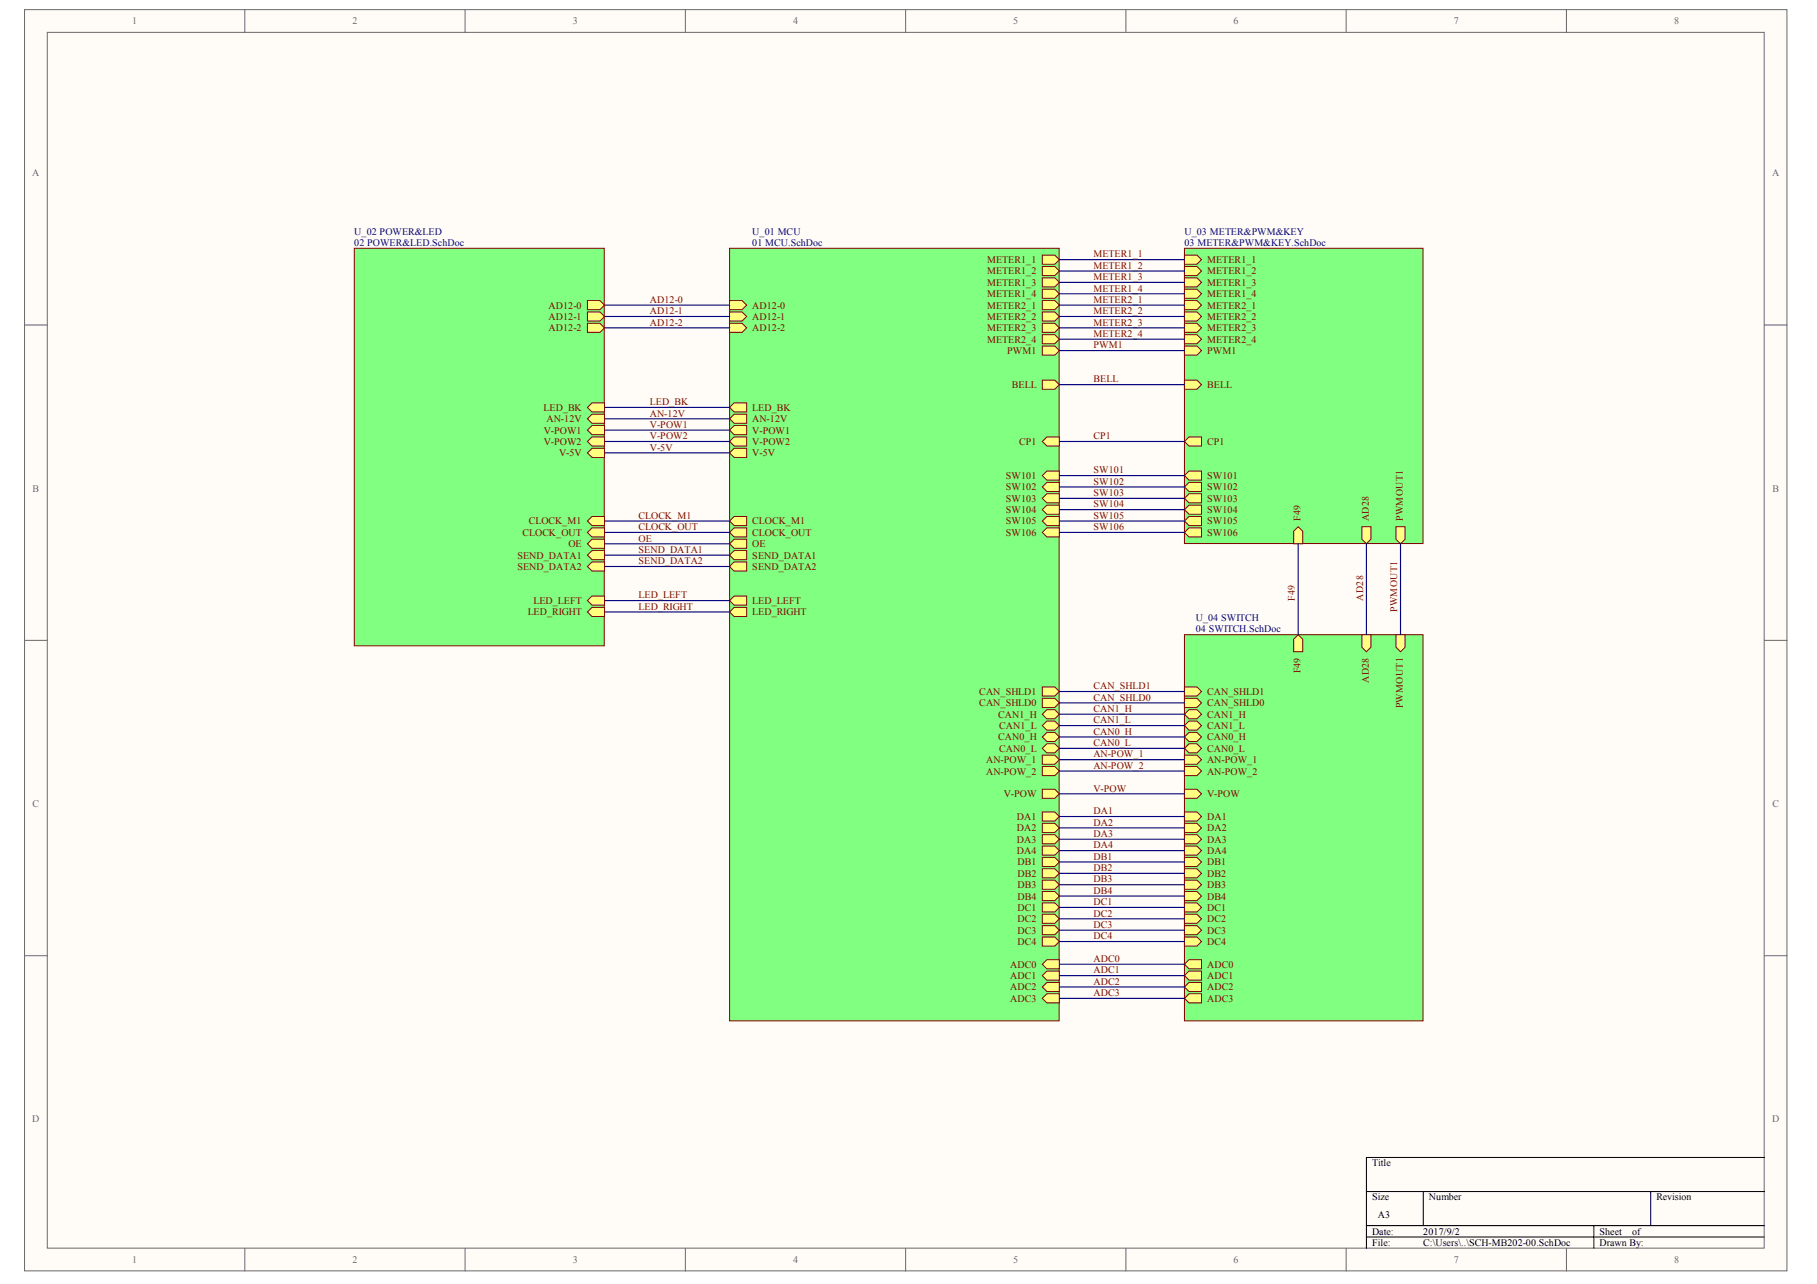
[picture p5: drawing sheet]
<svg xmlns="http://www.w3.org/2000/svg" width="297mm" height="210mm" viewBox="0 0 297 210" stroke-linecap="round" stroke-linejoin="round" font-family="sans-serif">
<g fill="#fffcf8" stroke="#696969" stroke-width=".16">
<path d="M4 1.6h288.1v206.2h-288.1z"/>
<path d="M7.7 5.3h280.7v198.7h-280.7z"/>
</g>
<g fill="none" stroke="#696969" stroke-width=".16">
<path d="M40 1.6v3.7M76 1.6v3.7M112 1.6v3.7M148 1.6v3.7M184.1 1.6v3.7M220.1 1.6v3.7M256.1 1.6v3.7M4 53.1h3.7M288.4 53.1h3.8M4 104.7h3.7M288.4 104.7h3.8M4 156.2h3.7"/>
<path d="M288.4 156.2h3.8M40 204.1v3.7M76 204.1v3.7M112 204.1v3.7M148 204.1v3.7M184.1 204.1v3.7M220.1 204.1v3.7M256.1 204.1v3.7"/>
</g>
<path d="M223.4 194.8h65M232.7 194.8v5.6M269.9 194.8v5.6M288.4 189.2h-65v14.9M223.4 200.4h65M223.4 202.2h65M260.6 200.4v3.7" fill="none" stroke="#000" stroke-width=".16"/>
<path d="M119.3 40.6h53.8v126.3h-53.8z" fill="#80ff80" stroke="#800000" stroke-width=".16"/>
<g fill="#ffff80" stroke="#800000" stroke-width=".16">
<path d="M170.4 41.7h2l.8 .7-.8 .8h-2z" fill-rule="evenodd"/>
<path d="M170.4 43.6h2l.8 .7-.8 .7h-2z" fill-rule="evenodd"/>
<path d="M170.4 45.4h2l.8 .8-.8 .7h-2z" fill-rule="evenodd"/>
<path d="M170.4 47.3h2l.8 .7-.8 .8h-2z" fill-rule="evenodd"/>
<path d="M170.4 49.1h2l.8 .8-.8 .7h-2z" fill-rule="evenodd"/>
<path d="M170.4 51h2l.8 .7-.8 .8h-2z" fill-rule="evenodd"/>
<path d="M170.4 52.9h2l.8 .7-.8 .7h-2z" fill-rule="evenodd"/>
<path d="M170.4 54.7h2l.8 .8-.8 .7h-2z" fill-rule="evenodd"/>
<path d="M170.4 77.7l.7-.7h2.1v1.5h-2.1z" fill-rule="evenodd"/>
<path d="M170.4 79.6l.7-.7h2.1v1.4h-2.1z" fill-rule="evenodd"/>
<path d="M170.4 81.5l.7-.8h2.1v1.5h-2.1z" fill-rule="evenodd"/>
<path d="M170.4 83.3l.7-.7h2.1v1.5h-2.1z" fill-rule="evenodd"/>
<path d="M170.4 72.2l.7-.8h2.1v1.5h-2.1z" fill-rule="evenodd"/>
<path d="M170.4 132.7h2l.8 .8-.8 .7h-2z" fill-rule="evenodd"/>
<path d="M170.4 134.6h2l.8 .7-.8 .8h-2z" fill-rule="evenodd"/>
<path d="M170.4 136.5h2l.8 .7-.8 .7h-2z" fill-rule="evenodd"/>
<path d="M170.4 138.3h2l.8 .8-.8 .7h-2z" fill-rule="evenodd"/>
<path d="M170.4 140.2h2l.8 .7-.8 .8h-2z" fill-rule="evenodd"/>
<path d="M170.4 142h2l.8 .8-.8 .7h-2z" fill-rule="evenodd"/>
<path d="M170.4 143.9h2l.8 .7-.8 .8h-2z" fill-rule="evenodd"/>
<path d="M170.4 145.7h2l.8 .8-.8 .7h-2z" fill-rule="evenodd"/>
<path d="M170.4 147.6h2l.8 .7-.8 .8h-2z" fill-rule="evenodd"/>
<path d="M170.4 149.5h2l.8 .7-.8 .7h-2z" fill-rule="evenodd"/>
<path d="M170.4 151.3h2l.8 .8-.8 .7h-2z" fill-rule="evenodd"/>
<path d="M170.4 153.2h2l.8 .7-.8 .8h-2z" fill-rule="evenodd"/>
<path d="M170.4 157.6l.7-.7h2.1v1.5h-2.1z" fill-rule="evenodd"/>
<path d="M170.4 159.5l.7-.8h2.1v1.5h-2.1z" fill-rule="evenodd"/>
<path d="M170.4 161.3l.7-.7h2.1v1.5h-2.1z" fill-rule="evenodd"/>
<path d="M170.4 163.2l.7-.7h2.1v1.4h-2.1z" fill-rule="evenodd"/>
<path d="M119.3 66.6l.7-.7h2.1v1.4h-2.1z" fill-rule="evenodd"/>
<path d="M170.4 56.6h2l.8 .7-.8 .8h-2z" fill-rule="evenodd"/>
<path d="M170.4 129h2l.8 .8-.8 .7h-2z" fill-rule="evenodd"/>
<path d="M170.4 123.4h2l.8 .8-.8 .7h-2z" fill-rule="evenodd"/>
<path d="M119.3 74l.7-.7h2.1v1.5h-2.1z" fill-rule="evenodd"/>
<path d="M170.4 112.3h2l.8 .7-.8 .8h-2z" fill-rule="evenodd"/>
<path d="M170.4 116.8l.7-.8h1.3l.8 .8-.8 .7h-1.3z" fill-rule="evenodd"/>
<path d="M170.4 118.6l.7-.7h1.3l.8 .7-.8 .8h-1.3z" fill-rule="evenodd"/>
<path d="M170.4 114.2h2l.8 .7-.8 .7h-2z" fill-rule="evenodd"/>
<path d="M170.4 120.5l.7-.8h1.3l.8 .8-.8 .7h-1.3z" fill-rule="evenodd"/>
<path d="M170.4 122.3l.7-.7h1.3l.8 .7-.8 .8h-1.3z" fill-rule="evenodd"/>
<path d="M119.3 70.3l.7-.7h2.1v1.5h-2.1z" fill-rule="evenodd"/>
<path d="M119.3 72.2l.7-.8h2.1v1.5h-2.1z" fill-rule="evenodd"/>
<path d="M119.3 51h2l.8 .7-.8 .8h-2z" fill-rule="evenodd"/>
<path d="M119.3 52.9h2l.8 .7-.8 .7h-2z" fill-rule="evenodd"/>
<path d="M119.3 68.5l.7-.8h2.1v1.5h-2.1z" fill-rule="evenodd"/>
<path d="M170.4 125.3h2l.8 .8-.8 .7h-2z" fill-rule="evenodd"/>
<path d="M119.3 49.1h2l.8 .8-.8 .7h-2z" fill-rule="evenodd"/>
<path d="M119.3 85.2l.7-.8h2.1v1.5h-2.1z" fill-rule="evenodd"/>
<path d="M119.3 87l.7-.7h2.1v1.5h-2.1z" fill-rule="evenodd"/>
<path d="M119.3 90.8l.7-.8h2.1v1.5h-2.1z" fill-rule="evenodd"/>
<path d="M119.3 88.9l.7-.7h2.1v1.4h-2.1z" fill-rule="evenodd"/>
<path d="M119.3 92.6l.7-.7h2.1v1.5h-2.1z" fill-rule="evenodd"/>
<path d="M170.4 62.1h2l.8 .8-.8 .7h-2z" fill-rule="evenodd"/>
<path d="M119.3 100l.7-.7h2.1v1.5h-2.1z" fill-rule="evenodd"/>
<path d="M119.3 98.2l.7-.8h2.1v1.5h-2.1z" fill-rule="evenodd"/>
<path d="M170.4 85.2l.7-.8h2.1v1.5h-2.1z" fill-rule="evenodd"/>
<path d="M170.4 87l.7-.7h2.1v1.5h-2.1z" fill-rule="evenodd"/>
</g>
<path d="M193.6 40.6h39v48.3h-39z" fill="#80ff80" stroke="#800000" stroke-width=".16"/>
<g fill="#ffff80" stroke="#800000" stroke-width=".16">
<path d="M193.6 41.7h2.1l.7 .7-.7 .8h-2.1z" fill-rule="evenodd"/>
<path d="M193.6 43.6h2.1l.7 .7-.7 .7h-2.1z" fill-rule="evenodd"/>
<path d="M193.6 45.4h2.1l.7 .8-.7 .7h-2.1z" fill-rule="evenodd"/>
<path d="M193.6 47.3h2.1l.7 .7-.7 .8h-2.1z" fill-rule="evenodd"/>
<path d="M193.6 49.1h2.1l.7 .8-.7 .7h-2.1z" fill-rule="evenodd"/>
<path d="M193.6 51h2.1l.7 .7-.7 .8h-2.1z" fill-rule="evenodd"/>
<path d="M193.6 52.9h2.1l.7 .7-.7 .7h-2.1z" fill-rule="evenodd"/>
<path d="M193.6 54.7h2.1l.7 .8-.7 .7h-2.1z" fill-rule="evenodd"/>
<path d="M193.6 77.7l.8-.7h2v1.5h-2z" fill-rule="evenodd"/>
<path d="M193.6 79.6l.8-.7h2v1.4h-2z" fill-rule="evenodd"/>
<path d="M193.6 81.5l.8-.8h2v1.5h-2z" fill-rule="evenodd"/>
<path d="M193.6 83.3l.8-.7h2v1.5h-2z" fill-rule="evenodd"/>
<path d="M193.6 56.6h2.1l.7 .7-.7 .8h-2.1z" fill-rule="evenodd"/>
<path d="M228.2 86.1h1.5v2.1l-.7 .7-.8-.7z" fill-rule="evenodd"/>
<path d="M222.6 86.1h1.5v2.1l-.7 .7-.8-.7z" fill-rule="evenodd"/>
<path d="M193.6 72.2l.8-.8h2v1.5h-2z" fill-rule="evenodd"/>
<path d="M211.5 86.8l.7-.7 .8 .7v2.1h-1.5z" fill-rule="evenodd"/>
<path d="M193.6 62.1h2.1l.7 .8-.7 .7h-2.1z" fill-rule="evenodd"/>
<path d="M193.6 85.2l.8-.8h2v1.5h-2z" fill-rule="evenodd"/>
<path d="M193.6 87l.8-.7h2v1.5h-2z" fill-rule="evenodd"/>
</g>
<path d="M193.6 103.8h39v63.1h-39z" fill="#80ff80" stroke="#800000" stroke-width=".16"/>
<g fill="#ffff80" stroke="#800000" stroke-width=".16">
<path d="M211.5 104.5l.7-.7 .8 .7v2h-1.5z" fill-rule="evenodd"/>
<path d="M228.2 103.8h1.5v2l-.7 .7-.8-.7z" fill-rule="evenodd"/>
<path d="M193.6 120.5l.8-.8h1.3l.7 .8-.7 .7h-1.3z" fill-rule="evenodd"/>
<path d="M193.6 114.2h2.1l.7 .7-.7 .7h-2.1z" fill-rule="evenodd"/>
<path d="M193.6 122.3l.8-.7h1.3l.7 .7-.7 .8h-1.3z" fill-rule="evenodd"/>
<path d="M193.6 118.6l.8-.7h1.3l.7 .7-.7 .8h-1.3z" fill-rule="evenodd"/>
<path d="M193.6 116.8l.8-.8h1.3l.7 .8-.7 .7h-1.3z" fill-rule="evenodd"/>
<path d="M193.6 112.3h2.1l.7 .7-.7 .8h-2.1z" fill-rule="evenodd"/>
<path d="M193.6 123.4h2.1l.7 .8-.7 .7h-2.1z" fill-rule="evenodd"/>
<path d="M193.6 125.3h2.1l.7 .8-.7 .7h-2.1z" fill-rule="evenodd"/>
<path d="M193.6 129h2.1l.7 .8-.7 .7h-2.1z" fill-rule="evenodd"/>
<path d="M193.6 157.6l.8-.7h2v1.5h-2z" fill-rule="evenodd"/>
<path d="M193.6 159.5l.8-.8h2v1.5h-2z" fill-rule="evenodd"/>
<path d="M193.6 161.3l.8-.7h2v1.5h-2z" fill-rule="evenodd"/>
<path d="M193.6 163.2l.8-.7h2v1.4h-2z" fill-rule="evenodd"/>
<path d="M193.6 132.7h2.1l.7 .8-.7 .7h-2.1z" fill-rule="evenodd"/>
<path d="M193.6 134.6h2.1l.7 .7-.7 .8h-2.1z" fill-rule="evenodd"/>
<path d="M193.6 136.5h2.1l.7 .7-.7 .7h-2.1z" fill-rule="evenodd"/>
<path d="M193.6 138.3h2.1l.7 .8-.7 .7h-2.1z" fill-rule="evenodd"/>
<path d="M193.6 140.2h2.1l.7 .7-.7 .8h-2.1z" fill-rule="evenodd"/>
<path d="M193.6 142h2.1l.7 .8-.7 .7h-2.1z" fill-rule="evenodd"/>
<path d="M193.6 143.9h2.1l.7 .7-.7 .8h-2.1z" fill-rule="evenodd"/>
<path d="M193.6 145.7h2.1l.7 .8-.7 .7h-2.1z" fill-rule="evenodd"/>
<path d="M193.6 147.6h2.1l.7 .7-.7 .8h-2.1z" fill-rule="evenodd"/>
<path d="M193.6 149.5h2.1l.7 .7-.7 .7h-2.1z" fill-rule="evenodd"/>
<path d="M193.6 151.3h2.1l.7 .8-.7 .7h-2.1z" fill-rule="evenodd"/>
<path d="M193.6 153.2h2.1l.7 .7-.7 .8h-2.1z" fill-rule="evenodd"/>
<path d="M222.6 103.8h1.5v2l-.7 .7-.8-.7z" fill-rule="evenodd"/>
</g>
<g fill="none" stroke="#000080" stroke-width=".19">
<path d="M98.8 49.9h20.5M98.8 51.7h20.5M98.8 53.6h20.5M173.2 42.4h20.4M173.2 44.3h20.4M173.2 46.2h20.4M173.2 48h20.4M173.2 49.9h20.4M173.2 51.7h20.4M173.2 53.6h20.4M173.2 55.5h20.4M173.2 57.3h20.4"/>
<path d="M98.8 72.2h20.5M98.8 70.3h20.5M98.8 68.5h20.5M98.8 66.6h20.5M98.8 74h20.5M173.2 62.9h20.4M173.2 72.2h20.4M173.2 77.7h20.4M173.2 79.6h20.4M98.8 85.2h20.5M98.8 87h20.5M98.8 88.9h20.5"/>
<path d="M98.8 90.8h20.5M98.8 92.6h20.5M98.8 98.2h20.5M173.2 81.5h20.4M173.2 83.3h20.4M173.2 85.2h20.4M173.2 87h20.4M212.2 88.9v14.9M223.4 88.9v14.9M229 88.9v14.9M98.8 100h20.5M173.2 113h20.4"/>
<path d="M173.2 114.9h20.4M173.2 116.8h20.4M173.2 118.6h20.4M173.2 120.5h20.4M173.2 122.3h20.4M173.2 124.2h20.4M173.2 126.1h20.4M173.2 129.8h20.4M173.2 133.5h20.4M173.2 135.3h20.4M173.2 137.2h20.4M173.2 139.1h20.4"/>
<path d="M173.2 140.9h20.4M173.2 142.8h20.4M173.2 144.6h20.4M173.2 146.5h20.4M173.2 148.3h20.4M173.2 150.2h20.4M173.2 152.1h20.4M173.2 153.9h20.4M173.2 157.6h20.4M173.2 159.5h20.4M173.2 163.2h20.4M173.2 161.3h20.4"/>
</g>
<path d="M57.9 40.6h40.9v65h-40.9z" fill="#80ff80" stroke="#800000" stroke-width=".16"/>
<g fill="#ffff80" stroke="#800000" stroke-width=".16">
<path d="M96 66.6l.8-.7h2v1.4h-2z" fill-rule="evenodd"/>
<path d="M96 49.1h2.1l.7 .8-.7 .7h-2.1z" fill-rule="evenodd"/>
<path d="M96 68.5l.8-.8h2v1.5h-2z" fill-rule="evenodd"/>
<path d="M96 51h2.1l.7 .7-.7 .8h-2.1z" fill-rule="evenodd"/>
<path d="M96 70.3l.8-.7h2v1.5h-2z" fill-rule="evenodd"/>
<path d="M96 52.9h2.1l.7 .7-.7 .7h-2.1z" fill-rule="evenodd"/>
<path d="M96 72.2l.8-.8h2v1.5h-2z" fill-rule="evenodd"/>
<path d="M96 74l.8-.7h2v1.5h-2z" fill-rule="evenodd"/>
<path d="M96 85.2l.8-.8h2v1.5h-2z" fill-rule="evenodd"/>
<path d="M96 87l.8-.7h2v1.5h-2z" fill-rule="evenodd"/>
<path d="M96 90.8l.8-.8h2v1.5h-2z" fill-rule="evenodd"/>
<path d="M96 88.9l.8-.7h2v1.4h-2z" fill-rule="evenodd"/>
<path d="M96 92.6l.8-.7h2v1.5h-2z" fill-rule="evenodd"/>
<path d="M96 98.2l.8-.8h2v1.5h-2z" fill-rule="evenodd"/>
<path d="M96 100l.8-.7h2v1.5h-2z" fill-rule="evenodd"/>
</g>
<g font-size="1.6" fill="#696969">
<text x="21.6" y="4">1</text>
<text x="57.6" y="4">2</text>
<text x="93.6" y="4">3</text>
<text x="129.6" y="4">4</text>
<text x="165.7" y="4">5</text>
<text x="201.7" y="4">6</text>
<text x="237.7" y="4">7</text>
<text x="273.7" y="4">8</text>
<text x="5.3" y="28.8">A</text>
<text x="289.7" y="28.8">A</text>
<text x="5.3" y="80.4">B</text>
<text x="289.8" y="80.4">B</text>
<text x="5.3" y="131.9">C</text>
<text x="289.8" y="131.9">C</text>
<text x="5.3" y="183.5">D</text>
<text x="289.7" y="183.5">D</text>
<text x="21.6" y="206.5">1</text>
<text x="57.6" y="206.5">2</text>
<text x="93.6" y="206.5">3</text>
<text x="129.6" y="206.5">4</text>
<text x="165.7" y="206.5">5</text>
<text x="201.7" y="206.5">6</text>
<text x="237.7" y="206.5">7</text>
<text x="273.7" y="206.5">8</text>
</g>
<g font-size="1.6" fill="#000080">
<text x="57.9" y="38.4">U_02 POWER&amp;LED</text>
<text x="57.9" y="40.2">02 POWER&amp;LED.SchDoc</text>
<text x="123" y="38.4">U_01 MCU</text>
<text x="123" y="40.2">01 MCU.SchDoc</text>
<text x="193.6" y="38.4">U_03 METER&amp;PWM&amp;KEY</text>
<text x="193.6" y="40.2">03 METER&amp;PWM&amp;KEY.SchDoc</text>
<text x="195.5" y="101.5">U_04 SWITCH</text>
<text x="195.5" y="103.4">04 SWITCH.SchDoc</text>
</g>
<g font-size="1.6" fill="#800000">
<text x="161.4" y="43">METER1_1</text>
<text x="161.4" y="44.9">METER1_2</text>
<text x="161.4" y="46.7">METER1_3</text>
<text x="178.8" y="42.1">METER1_1</text>
<text x="178.8" y="43.9">METER1_2</text>
<text x="178.8" y="45.8">METER1_3</text>
<text x="178.8" y="47.7">METER1_4</text>
<text x="197.4" y="43">METER1_1</text>
<text x="197.4" y="44.9">METER1_2</text>
<text x="197.4" y="46.7">METER1_3</text>
<text x="89.7" y="50.4">AD12-0</text>
<text x="89.7" y="52.3">AD12-1</text>
<text x="106.3" y="49.5">AD12-0</text>
<text x="106.3" y="51.4">AD12-1</text>
<text x="106.3" y="53.2">AD12-2</text>
<text x="123" y="52.3">AD12-1</text>
<text x="123" y="50.4">AD12-0</text>
<text x="161.4" y="48.6">METER1_4</text>
<text x="161.4" y="50.4">METER2_1</text>
<text x="161.4" y="52.3">METER2_2</text>
<text x="178.8" y="49.5">METER2_1</text>
<text x="178.8" y="51.4">METER2_2</text>
<text x="178.8" y="53.2">METER2_3</text>
<text x="197.4" y="48.6">METER1_4</text>
<text x="197.4" y="50.4">METER2_1</text>
<text x="197.4" y="52.3">METER2_2</text>
<text x="89.7" y="54.2">AD12-2</text>
<text x="123" y="54.2">AD12-2</text>
<text x="161.4" y="54.2">METER2_3</text>
<text x="161.4" y="56">METER2_4</text>
<text x="164.7" y="57.9">PWM1</text>
<text x="178.8" y="55.1">METER2_4</text>
<text x="178.8" y="56.9">PWM1</text>
<text x="197.4" y="54.2">METER2_3</text>
<text x="197.4" y="56">METER2_4</text>
<text x="197.4" y="57.9">PWM1</text>
<text x="165.4" y="63.4">BELL</text>
<text x="178.8" y="62.5">BELL</text>
<text x="197.4" y="63.4">BELL</text>
<text x="88.9" y="67.2">LED_BK</text>
<text x="88.9" y="70.9">V-POW1</text>
<text x="89.4" y="69">AN-12V</text>
<text x="106.3" y="66.2">LED_BK</text>
<text x="106.3" y="68.1">AN-12V</text>
<text x="106.3" y="70">V-POW1</text>
<text x="106.3" y="71.8">V-POW2</text>
<text x="123" y="67.2">LED_BK</text>
<text x="123" y="70.9">V-POW1</text>
<text x="123" y="69">AN-12V</text>
<text x="178.8" y="71.8">CP1</text>
<text x="88.9" y="72.7">V-POW2</text>
<text x="91.4" y="74.6">V-5V</text>
<text x="106.3" y="73.7">V-5V</text>
<text x="123" y="74.6">V-5V</text>
<text x="123" y="72.7">V-POW2</text>
<text x="166.6" y="72.7">CP1</text>
<text x="178.8" y="77.4">SW101</text>
<text x="197.4" y="72.7">CP1</text>
<text x="164.4" y="78.3">SW101</text>
<text x="164.4" y="80.2">SW102</text>
<text x="164.4" y="82">SW103</text>
<text x="164.4" y="83.9">SW104</text>
<text x="178.8" y="79.2">SW102</text>
<text x="178.8" y="81.1">SW103</text>
<text x="178.8" y="83">SW104</text>
<text x="197.4" y="78.3">SW101</text>
<text x="197.4" y="80.2">SW102</text>
<text x="197.4" y="82">SW103</text>
<text x="197.4" y="83.9">SW104</text>
<text x="85.4" y="87.6">CLOCK_OUT</text>
<text x="86.4" y="85.7">CLOCK_M1</text>
<text x="92.9" y="89.5">OE</text>
<text x="104.4" y="84.8">CLOCK_M1</text>
<text x="104.4" y="86.7">CLOCK_OUT</text>
<text x="104.4" y="88.5">OE</text>
<text x="123" y="85.7">CLOCK_M1</text>
<text x="123" y="87.6">CLOCK_OUT</text>
<text x="123" y="89.5">OE</text>
<text x="164.4" y="85.7">SW105</text>
<text x="164.4" y="87.6">SW106</text>
<text x="178.8" y="84.8">SW105</text>
<text x="178.8" y="86.7">SW106</text>
<text x="197.4" y="85.7">SW105</text>
<text x="197.4" y="87.6">SW106</text>
<text x="212.6" y="85.2" transform="rotate(-90 212.6 85.2)">F49</text>
<text x="223.8" y="85.2" transform="rotate(-90 223.8 85.2)">AD28</text>
<text x="229.4" y="85.2" transform="rotate(-90 229.4 85.2)">PWMOUT1</text>
<text x="84.6" y="91.3">SEND_DATA1</text>
<text x="84.6" y="93.2">SEND_DATA2</text>
<text x="104.4" y="90.4">SEND_DATA1</text>
<text x="104.4" y="92.2">SEND_DATA2</text>
<text x="123" y="91.3">SEND_DATA1</text>
<text x="123" y="93.2">SEND_DATA2</text>
<text x="86.3" y="100.6">LED_RIGHT</text>
<text x="87.2" y="98.7">LED_LEFT</text>
<text x="104.4" y="97.8">LED_LEFT</text>
<text x="104.4" y="99.7">LED_RIGHT</text>
<text x="123" y="100.6">LED_RIGHT</text>
<text x="123" y="98.7">LED_LEFT</text>
<text x="211.7" y="98.2" transform="rotate(-90 211.7 98.2)">F49</text>
<text x="222.8" y="98.2" transform="rotate(-90 222.8 98.2)">AD28</text>
<text x="228.4" y="100" transform="rotate(-90 228.4 100)">PWMOUT1</text>
<text x="160.1" y="113.6">CAN_SHLD1</text>
<text x="178.8" y="112.7">CAN_SHLD1</text>
<text x="197.4" y="113.6">CAN_SHLD1</text>
<text x="212.6" y="110.1" transform="rotate(-90 212.6 110.1)">F49</text>
<text x="223.8" y="111.6" transform="rotate(-90 223.8 111.6)">AD28</text>
<text x="160.1" y="115.5">CAN_SHLD0</text>
<text x="163.2" y="117.3">CAN1_H</text>
<text x="163.3" y="119.2">CAN1_L</text>
<text x="178.8" y="114.5">CAN_SHLD0</text>
<text x="178.8" y="116.4">CAN1_H</text>
<text x="178.8" y="118.3">CAN1_L</text>
<text x="197.4" y="115.5">CAN_SHLD0</text>
<text x="197.4" y="119.2">CAN1_L</text>
<text x="197.4" y="117.3">CAN1_H</text>
<text x="229.4" y="115.8" transform="rotate(-90 229.4 115.8)">PWMOUT1</text>
<text x="161.2" y="124.8">AN-POW_1</text>
<text x="163.2" y="121">CAN0_H</text>
<text x="163.3" y="122.9">CAN0_L</text>
<text x="178.8" y="122">CAN0_L</text>
<text x="178.8" y="120.1">CAN0_H</text>
<text x="178.8" y="123.8">AN-POW_1</text>
<text x="178.8" y="125.7">AN-POW_2</text>
<text x="197.4" y="121">CAN0_H</text>
<text x="197.4" y="122.9">CAN0_L</text>
<text x="197.4" y="124.8">AN-POW_1</text>
<text x="161.2" y="126.6">AN-POW_2</text>
<text x="164.1" y="130.3">V-POW</text>
<text x="178.8" y="129.4">V-POW</text>
<text x="197.4" y="126.6">AN-POW_2</text>
<text x="197.4" y="130.3">V-POW</text>
<text x="166.2" y="134">DA1</text>
<text x="166.2" y="135.9">DA2</text>
<text x="166.2" y="137.8">DA3</text>
<text x="178.8" y="133.1">DA1</text>
<text x="178.8" y="135">DA2</text>
<text x="178.8" y="136.8">DA3</text>
<text x="197.4" y="134">DA1</text>
<text x="197.4" y="135.9">DA2</text>
<text x="197.4" y="137.8">DA3</text>
<text x="166.2" y="139.6">DA4</text>
<text x="166.3" y="141.5">DB1</text>
<text x="166.3" y="143.3">DB2</text>
<text x="178.8" y="138.7">DA4</text>
<text x="178.8" y="140.5">DB1</text>
<text x="178.8" y="142.4">DB2</text>
<text x="197.4" y="139.6">DA4</text>
<text x="197.4" y="141.5">DB1</text>
<text x="197.4" y="143.3">DB2</text>
<text x="166.3" y="145.2">DB3</text>
<text x="166.3" y="147.1">DB4</text>
<text x="166.3" y="148.9">DC1</text>
<text x="178.8" y="144.3">DB3</text>
<text x="178.8" y="146.1">DB4</text>
<text x="178.8" y="148">DC1</text>
<text x="178.8" y="149.8">DC2</text>
<text x="197.4" y="145.2">DB3</text>
<text x="197.4" y="147.1">DB4</text>
<text x="197.4" y="148.9">DC1</text>
<text x="166.3" y="150.8">DC2</text>
<text x="166.3" y="152.6">DC3</text>
<text x="166.3" y="154.5">DC4</text>
<text x="178.8" y="151.7">DC3</text>
<text x="178.8" y="153.6">DC4</text>
<text x="197.4" y="150.8">DC2</text>
<text x="197.4" y="152.6">DC3</text>
<text x="197.4" y="154.5">DC4</text>
<text x="165.2" y="158.2">ADC0</text>
<text x="165.2" y="160.1">ADC1</text>
<text x="165.2" y="161.9">ADC2</text>
<text x="178.8" y="157.3">ADC0</text>
<text x="178.8" y="159.1">ADC1</text>
<text x="178.8" y="161">ADC2</text>
<text x="197.4" y="158.2">ADC0</text>
<text x="197.4" y="160.1">ADC1</text>
<text x="197.4" y="161.9">ADC2</text>
<text x="165.2" y="163.8">ADC3</text>
<text x="178.8" y="162.8">ADC3</text>
<text x="197.4" y="163.8">ADC3</text>
</g>
<g font-size="1.6">
<text x="224.3" y="190.7">Title</text>
<text x="224.3" y="196.2">Size</text>
<text x="233.6" y="196.2">Number</text>
<text x="270.8" y="196.2">Revision</text>
<text x="224.3" y="201.8">Date:</text>
<text x="224.3" y="203.7">File:</text>
<text x="225.2" y="199">A3</text>
<text x="232.7" y="201.8">2017/9/2</text>
<text x="232.7" y="203.7">C:\Users\..\SCH-MB202-00.SchDoc</text>
<text x="261.5" y="201.8">Sheet</text>
<text x="261.5" y="203.7">Drawn By:</text>
<text x="266.8" y="201.8">of</text>
</g>
</svg>
